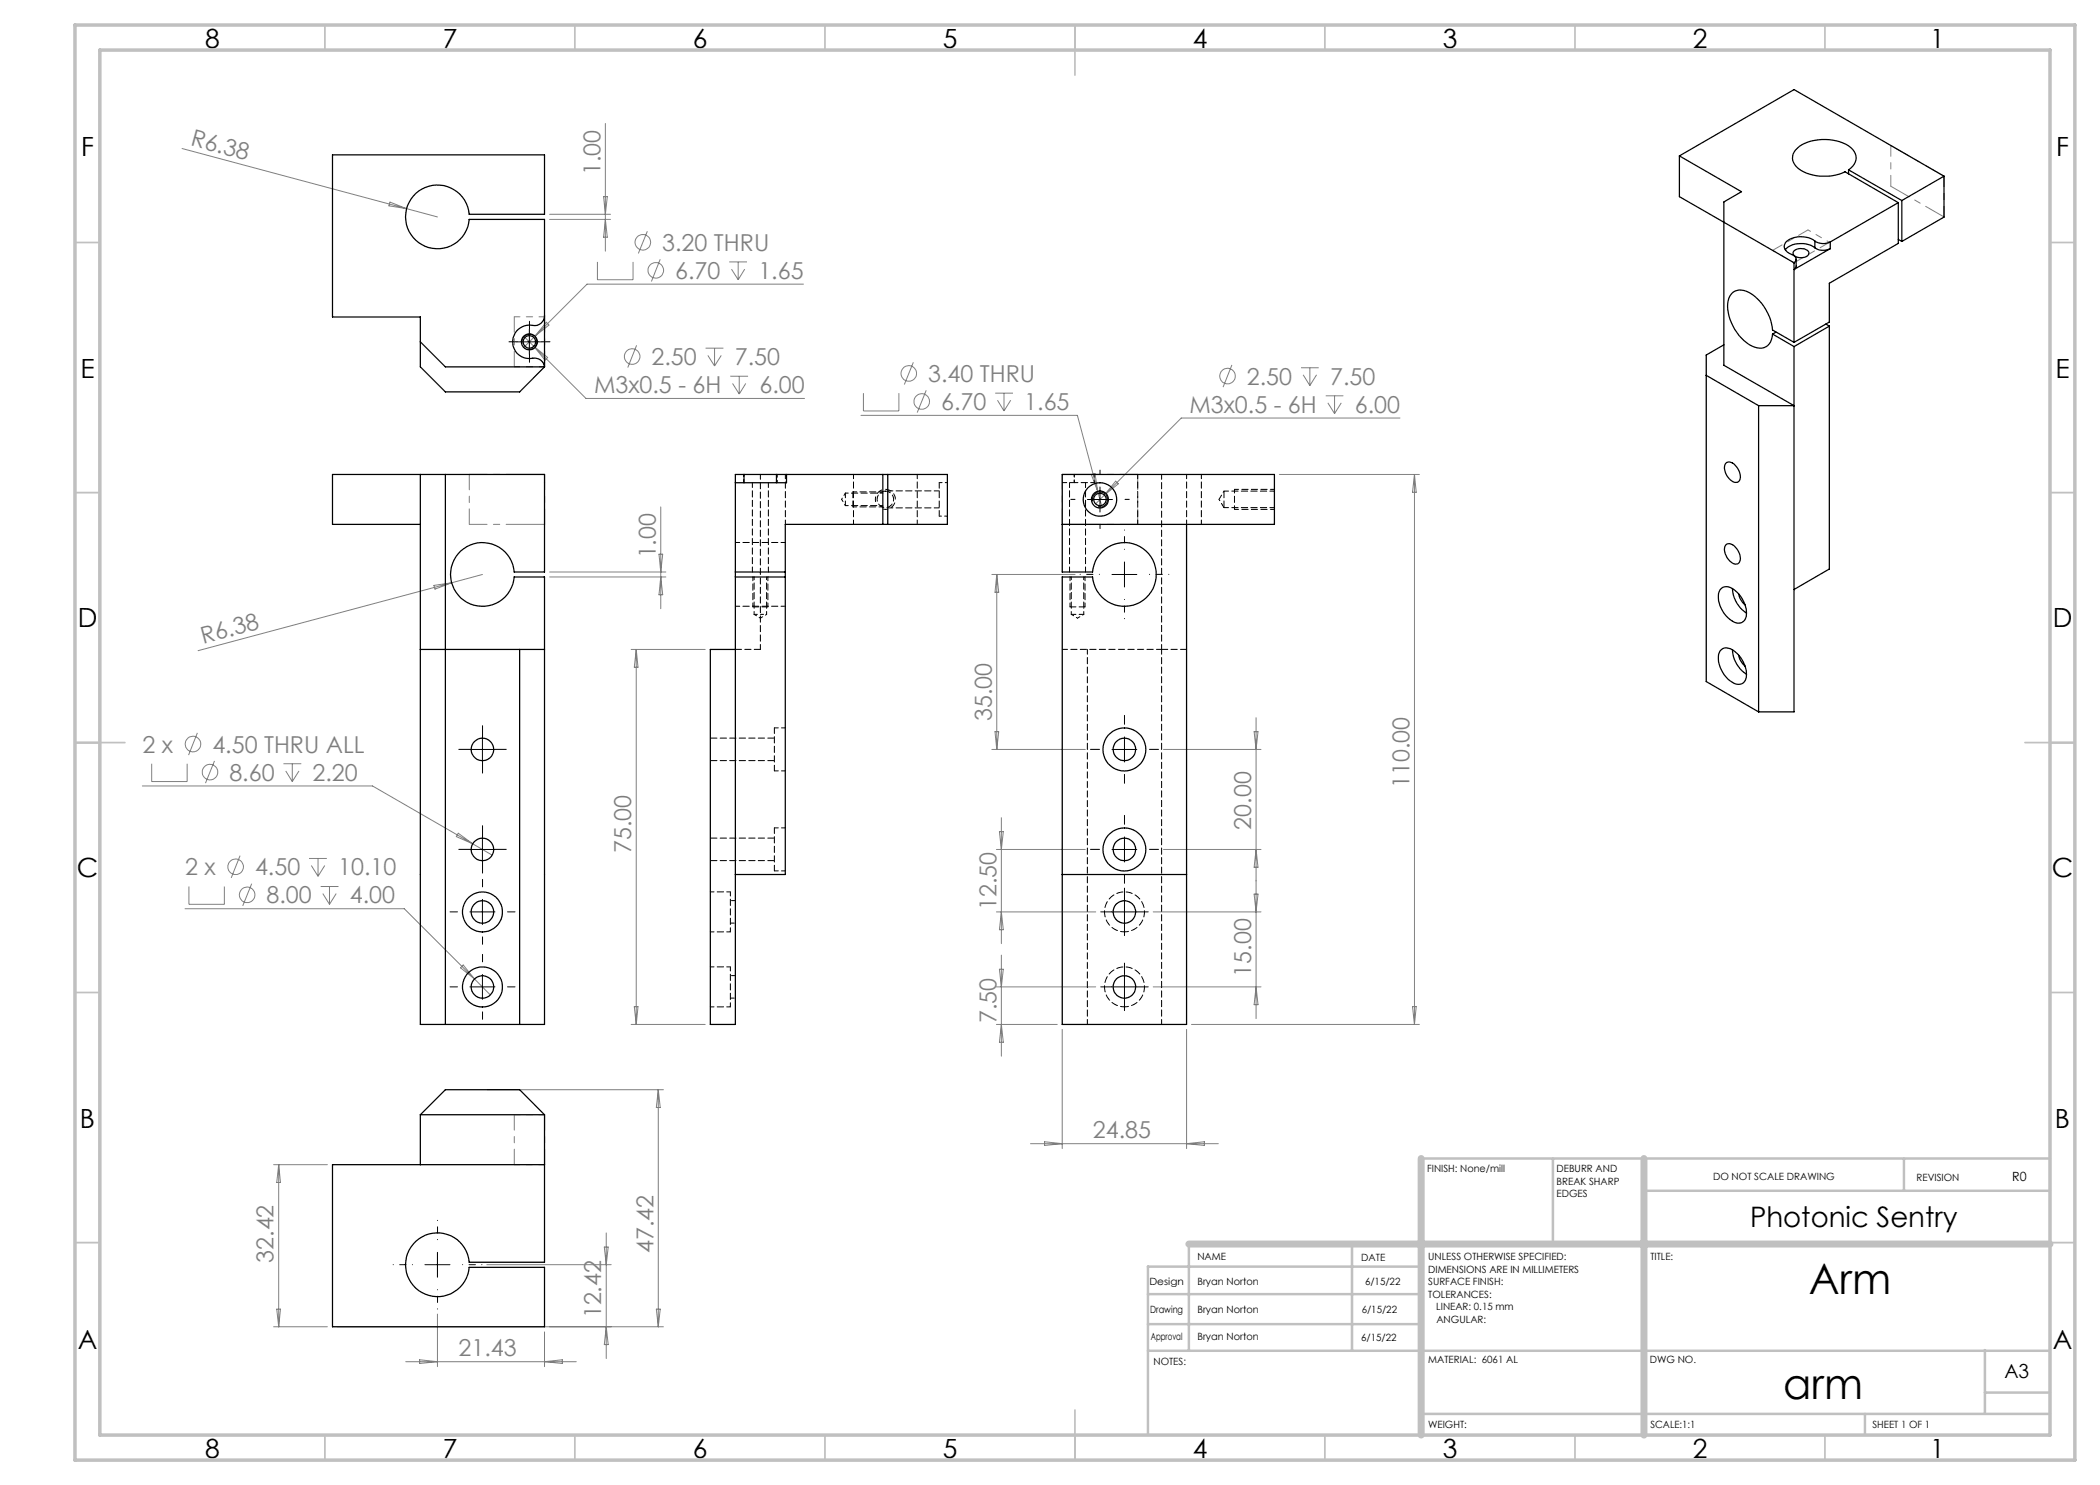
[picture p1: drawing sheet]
<svg xmlns="http://www.w3.org/2000/svg" width="420mm" height="297mm" viewBox="0 0 420 297" stroke-linecap="round" stroke-linejoin="round" font-family="sans-serif">
<g fill="none" stroke="#808080" stroke-width=".2">
<path d="M36.4 29.7l44.9 12M120.7 39.3h.8l-.4 3.6zM121.1 24.7v25.5M78 40.4l3.3 1.3-3.5-.5zM81.3 41.7l6.2 1.7M109.9 42.9h12.2M109.9 43.9h12.2M119.5 52.4v3.5h7.1v-3.5M121.1 43.9l.4 3.5h-.8zM129.5 46.2l-1.8 4.5M132 51.9l-1.7 4.4M145.8 52.4h3.6"/>
<path d="M146.3 53.8l1.3 2.1M147.6 52.4v3.5M148.9 53.8l-1.3 2.1M160.7 56.8h-43.3l-12.7 12.7M105 67.5l12.2 12.2h43.7M106.8 69.2l2.7 2.3-.5 .5zM109.3 64.4l.5 .6-2.8 2.2zM127.3 69.1l-1.7 4.4M141.1 69.6h3.6M141.6 71.1l1.3 2.1M142.9 69.6v3.6M144.3 71.1l-1.4 2.1"/>
<path d="M146 75.2h3.6M146.5 76.7l1.3 2.1M147.8 75.2v3.6M149.2 76.7l-1.4 2.1M172.7 78.6v3.6h7.1v-3.6M182.7 72.5l-1.8 4.4M185.2 78.1l-1.8 4.4M199 78.6h3.6M200.8 78.6v3.6M246.4 73l-1.8 4.4M260.2 73.6h3.5M260.6 75l1.4 2.1"/>
<path d="M262 73.6v3.5M263.3 75l-1.3 2.1M265.1 79.2h3.6M266.9 79.2v3.5M172.2 83.1h43.3l4 15.1M199.5 80l1.3 2.2M202.1 80l-1.3 2.2M218.3 94.9l.7-.2 .5 3.5zM219.5 98.2l.9 3.3M223.1 96.2l.6 .6-2.8 2.2zM255.9 94.9h28M265.6 80.6l1.3 2.1"/>
<path d="M268.3 80.6l-1.4 2.1M280 83.6h-43.7l-17.2 17.2M282.9 94.9v110M282.9 94.9l.3 3.6h-.7zM86.8 117.1l3.5-.5-3.3 1.2zM90.3 116.6l-50.7 13.5M96.5 114.9l-6.2 1.7M109.9 115.4h23.3M109.9 114.4h23.3M131.8 110.8h.7l-.3 3.6zM132.2 101.4v20.3M132.2 115.4l.3 3.6h-.7z"/>
<path d="M198.4 114.9h16.6M199.4 114.9v35M199.4 114.9l.3 3.6h-.7zM126.2 129.9h14.8M127.2 129.9v75M127.2 129.9l.4 3.6h-.7zM28.5 157.2h46l20 11.6M30.3 152.7v3.6h7.1v-3.6M39.5 146.6l-1.8 4.4M42.9 152.2l-1.8 4.4M56.7 152.7h3.6M57.1 154.2l1.4 2.1"/>
<path d="M58.5 152.7v3.6M59.8 154.2l-1.3 2.1M198.4 149.9h18.7M199 146.3h.7l-.3 3.6zM232.7 149.9h19.5M250.8 146.3h.8l-.4 3.6zM251.2 143.5v60.2M37.8 177.3v3.6h7.1v-3.6M48 171.1l-1.8 4.5M50.3 176.7l-1.8 4.5M61.8 171.7h3.6M62.3 173.1l1.3 2.2"/>
<path d="M63.6 171.7v3.6M64.1 177.3h3.6M64.6 178.7l1.3 2.2M64.9 173.1l-1.3 2.2M65.9 177.3v3.6M67.2 178.7l-1.3 2.2M91.7 166.6l2.8 2.2-3.2-1.5zM94.5 168.8l3.9 2.2M199.3 169.9h17.8M199.9 166.3h.8l-.4 3.6zM200.3 163.5v25.2M232.7 169.9h19.5"/>
<path d="M250.8 178.8h.8l-.4 3.6zM251.2 169.9l.4 3.6h-.8zM37 181.7h43.9l14 14.1M92.6 193l2.3 2.8-2.8-2.2zM94.9 195.8l3.2 3.2M199.3 182.4h19.8M199.3 197.4h19.8M199.9 193.8h.8l-.4 3.6zM200.3 191v20.2M200.3 182.4l.4 3.5h-.8zM230.6 197.4h21.6M230.6 182.4h21.6"/>
<path d="M251.2 197.4l.4 3.5h-.8zM97.5 217.9h35.2M126.2 204.9h14.8M126.9 201.3h.7l-.4 3.6zM131.7 217.9v47.5M131.7 217.9l.3 3.6h-.7zM199.3 204.9h12.2M200.3 204.9l.4 3.6h-.8zM212.4 205.9v23.8M237.3 205.9v23.8M238.3 204.9h45.6M282.5 201.3h.7l-.3 3.6z"/>
<path d="M54.7 232.9h10.8M55.7 232.9v32.5M55.7 232.9l.4 3.6h-.7zM206.1 228.7h37.6M208.9 228.3l3.5 .4-3.5 .4zM237.3 228.7l3.6-.4v.8zM97.4 252.9h24.8M120.9 249.4h.7l-.4 3.5zM121.2 246.6v25.1M54.7 265.4h10.8M55.4 261.8h.7l-.4 3.6zM67.5 265.4h65.2"/>
<path d="M81.1 272.3h34.2M83.9 272l3.6 .3-3.6 .4zM87.5 262.8v10.5M108.9 266.4v6.9M108.9 272.3l3.6-.3v.7zM121.2 265.4l.4 3.5h-.7zM131.3 261.8h.7l-.3 3.6z"/>
<circle cx="128.6" cy="48.5" r="1.55"/>
<circle cx="131.2" cy="54.1" r="1.55"/>
<circle cx="126.4" cy="71.3" r="1.56"/>
<circle cx="181.7" cy="74.7" r="1.56"/>
<circle cx="245.5" cy="75.2" r="1.56"/>
<circle cx="184.4" cy="80.3" r="1.56"/>
<circle cx="38.6" cy="148.8" r="1.56"/>
<circle cx="42" cy="154.4" r="1.56"/>
<circle cx="47.1" cy="173.4" r="1.56"/>
<circle cx="49.4" cy="179" r="1.56"/>
</g>
<g fill="none" stroke="#000" stroke-width=".2">
<path d="M103.4 68.4h5M104.4 68.8a1.5 1.5 0 0 1 1.3-1.9 1.5 1.5 0 0 1 1.7 1.6 1.5 1.5 0 0 1-1.9 1.3M105.9 65.9v5M217.5 99.9h5M220 97.4v5M218.5 100.3a1.5 1.5 0 0 1 1.4-1.9 1.5 1.5 0 0 1 1.6 1.6 1.5 1.5 0 0 1-1.9 1.3M222.4 114.9h5M224.9 112.4v5M94 149.9h5M96.5 147.4v5M222.4 149.9h5M224.9 147.4v5"/>
<path d="M94 169.9h5M96.5 167.4v5M96.5 179.9v5M222.4 169.9h5M224.9 167.4v5M224.9 179.9v5M94 182.4h5M94 197.4h5M96.5 194.9v5M222.4 182.4h5M222.4 197.4h5M224.9 194.9v5"/>
<path d="M85 252.9h5M87.5 250.5v4.9"/>
</g>
<path d="M176.6 101.8a2 2 0 0 0 2.5-1.8 2 2 0 0 0-2.2-2.1 2 2 0 0 0-1.8 2.5" fill="none" stroke="#000" stroke-width=".2" stroke-dasharray="1.3 .6" stroke-dashoffset=".2" stroke-linecap="butt"/>
<g fill="none" stroke="#c0c0c0" stroke-width=".35">
<path d="M65 5v5M115 5v5M165 5v5M215 5v10M265 5v5M315 5v5M365 5v5M15 48.5h5M410 48.5h5M15 98.5h5M410 98.5h5M15 148.5h10"/>
<path d="M405 148.5h10M15 198.5h5M410 198.5h5M15 248.5h5M410 248.5h5M65 287v5M115 287v5M165 287v5M215 282v10M265 287v5M315 287v5M365 287v5"/>
</g>
<g fill="none" stroke="#c0c0c0" stroke-width=".5">
<path d="M284.2 231.7h125.8M310.6 231.8v17M328.8 238.2h81.2M380.8 231.8v6.4M229.6 258.8h55M237.8 248.8v21.4M270.4 248.8v21.4M284.2 253.3h-54.6v33.7M229.6 264.8h54.6M229.6 270.2h180.4M397 270v12.8M397 278.5h13"/>
<path d="M284.2 282.8h125.8M373 282.8v4.2"/>
</g>
<path d="M15 5h400v287h-400zM20 10h390v277h-390z" fill="none" stroke="#c0c0c0" stroke-width=".7"/>
<path d="M284.2 231.7v55.3M328.8 231.7v55.3M237.8 248.8h172.2" fill="none" stroke="#c0c0c0" stroke-width="1.4"/>
<path d="M108.9 94.9h-15M212.5 94.9h15M108.9 104.9h-15M212.5 104.9h15" fill="none" stroke="#808080" stroke-width=".2" stroke-dasharray="15.2 1.3 1.3 1.3" stroke-dashoffset="7.5"/>
<path d="M102.9 63.4v10M108.9 63.4v10M93.9 104.9v-10M108.9 104.9v-10M212.5 104.9v-10M227.5 104.9v-10M102.9 232.9v-10M108.9 232.9v-10" fill="none" stroke="#808080" stroke-width=".2" stroke-dasharray="15.2 1.3 1.3 1.3" stroke-dashoffset="12.1"/>
<path d="M108.9 63.4h-6M108.9 73.4h-6M108.9 232.9h-6M108.9 222.9h-6" fill="none" stroke="#808080" stroke-width=".2" stroke-dasharray="15.2 1.3 1.3 1.3" stroke-dashoffset="14.1"/>
<path d="M358.8 52.5l-4.3-2.4M365.9 48.5l-4.3-2.5" fill="none" stroke="#808080" stroke-width=".2" stroke-dasharray="15.2 1.3 1.3 1.3" stroke-dashoffset="14.7"/>
<path d="M378.2 37.2v-8.1M361.6 46l-7.1 4.1M365.9 48.5l-7.1 4M388.8 43.4v-8.2" fill="none" stroke="#808080" stroke-width=".2" stroke-dasharray="15.2 1.3 1.3 1.3" stroke-dashoffset="13.1"/>
<path d="M388.8 35.2l-10.6-6.1M388.8 43.4l-10.6-6.2" fill="none" stroke="#808080" stroke-width=".2" stroke-dasharray="15.2 1.3 1.3 1.3" stroke-dashoffset="11"/>
<g fill="none" stroke="#000" stroke-width=".2" stroke-dasharray="15.2 1.3 1.3 1.3">
<path d="M103.4 68.4h-1.6M105.9 65.9v-1.6M105.9 70.9v1.6M108.4 68.4h1.6M215 99.9h-.8M220 94.9v-.9M225 99.9h.9M220 104.9v.8M94 149.9h-2.2M96.5 147.4v-2.3M96.5 152.4v2.2M99 149.9h2.3"/>
<path d="M219.9 149.9h-1.8M224.9 144.9v-1.8M224.9 154.9v1.8M229.9 149.9h1.8M94 169.9h-2.2M96.5 177.4v-1.5M96.5 167.4v-2.3M96.5 172.4v2.2M99 169.9h2.3M219.9 169.9h-1.8M224.9 179.9v-2.3M224.9 164.9v-1.8"/>
<path d="M224.9 174.9v1.8M229.9 169.9h1.8M91.5 182.4h-1.5M91.5 197.4h-1.5M96.5 187.4v1.5M96.5 192.4v-1.5M101.5 182.4h1.5M101.5 197.4h1.5M222.4 182.4h-2.3M222.4 197.4h-2.3M224.9 184.9v2.2M224.9 194.9v-2.3"/>
<path d="M224.9 199.9v2.2M227.4 182.4h2.2M227.4 197.4h2.2M96.5 202.4v1.5"/>
</g>
<path d="M219.9 114.9h-3.9M224.9 109.9v-3.9M224.9 119.9v3.8M229.9 114.9h3.9M82.5 252.9h-3.9M87.5 247.9v-3.8M87.5 257.9v3.9M92.5 252.9h3.9" fill="none" stroke="#000" stroke-width=".2" stroke-dasharray="15.2 1.3 1.3 1.3" stroke-dashoffset="15.2"/>
<g fill="none" stroke="#000" stroke-width=".2" stroke-dasharray="1.3 .6" stroke-dashoffset=".5">
<path d="M176.6 98.4h-6M214.9 96.5h4M246.9 97.9v4M150.6 115.4v6M153.6 115.4v6M176.6 101.4h-6M214 115.4v6M217 115.4v6M154.9 154.2h2.2M157.1 145.6h-2.2M146.1 178.4h-4M154.9 174.2h2.2"/>
<path d="M157.1 165.6h-2.2M142.1 186.4h4M146.1 193.4h-4M146.1 199.6h1M146.1 184.6h1M147.1 195.1h-1M147.1 180.1h-1M224.9 186.4a4 4 0 0 1-3.6-5.9 4 4 0 0 1 6.8-.5 4 4 0 0 1-2.6 6.3l-.6 .1M142.1 201.4h4M224.9 201.4a4 4 0 0 1-3.6-5.9 4 4 0 0 1 6.8-.5 4 4 0 0 1-2.6 6.3l-.6 .1"/>
</g>
<path d="M170.6 98.4v3M187.8 96.5v6.7M150.6 121.4h3M214 121.4h3M154.9 145.6v8.6M154.9 165.6v8.6" fill="none" stroke="#000" stroke-width=".2" stroke-dasharray="1.3 .6" stroke-dashoffset=".1"/>
<g fill="none" stroke="#000" stroke-width=".2" stroke-dasharray="1.3 .6" stroke-dashoffset=".4">
<path d="M157.1 94.9v10M170.7 94.9v10M212.5 96.5h2.4M227.5 94.9v10M237.3 94.9v10M254.9 97.9h-8M157.1 108.5h-10M183.4 104.9v-10M240.3 104.9v-10M254.9 101.9h-8M147.1 121.2h10M146.1 186.4v-8"/>
<path d="M146.1 201.4v-8"/>
</g>
<g fill="none" stroke="#000" stroke-width=".25">
<path d="M66.5 31h42.4v11.9h-15.1a6.4 6.4 0 0 0-9.7-5 6.4 6.4 0 0 0 0 10.9 6.4 6.4 0 0 0 9.7-4.9h15.1v29.5l-5 5h-14.8l-5-5v-10h-17.6zM335.9 31.2l12.4 7.1-3.5 2.1v32.7l14 8h-7.1M335.9 31.2l22.9-13.3 30 17.3M335.9 31.2v8.1l22.9 13.3M369.7 34a2.66 2.66 0 0 0 1.5-2.4 2.66 2.66 0 0 0-1.5-2.4 9.8 9.8 0 0 0-9.8 .1 2.59 2.59 0 0 0-.2 4.4 9.6 9.6 0 0 0 9.3 .7l10.7 6.1M369.7 34l10.7 6.1M369.7 34v.8M388.8 35.2l-8.4 4.9M388.8 35.2v8.2l-8.4 4.9M358.8 50.2a2.15 2.15 0 0 1 3 .3 1.39 1.39 0 0 1-1.9 1h-.3a.83 .83 0 0 1-.8-.4 .83 .83 0 0 1 0-.9zM358.8 52.6v15.9M363 48.2a3.1 3.1 0 0 0 3 .2"/>
<path d="M363 48.2a4.7 4.7 0 0 0-6 .4 1.63 1.63 0 0 0 1.4 2.3 .91 .91 0 0 1 .8 .7 .91 .91 0 0 1-.4 1M363 49.6a4.8 4.8 0 0 0-6 .3M363 49.6a3.1 3.1 0 0 0 3 .1M363 48.2v1.4M366 49.7l-7.2 4.2 .4-.6v-1.4M366 48.4v1.3M379.7 40.5l-13.7 7.9M379.7 40.5v8.2l-13.8 8v7.7l-7.1 4.1M379.7 47.9l.7 .4M380.4 40.1v8.2M84.1 68.4l5 5h19.8M108.9 63.1a2.09 2.09 0 0 1-2.9 1.9 3.4 3.4 0 0 0-3.4 3.9 3.4 3.4 0 0 0 4.3 2.7 2.02 2.02 0 0 1 2 1.8"/>
<path d="M341.2 75.1l10.5 6M344.8 69l-3.6 2v65.3l10.5 6.1M354.5 66.8a2.62 2.62 0 0 1-1.3 2.5 2.62 2.62 0 0 1-2.8-.1 9.5 9.5 0 0 1-4.7-9.1 2.48 2.48 0 0 1 3.6-1.8 9.7 9.7 0 0 1 5.2 7.7l4.3 2.5M354.5 66.8l4.3 2.5M355.2 66.4l-.7 .4M358.8 69.3v73.1h-7.1M365.2 64.8l.7 .4M365.9 65.2v48.6l-7.1 4.1M365.9 65.2l-7.1 4.1M84.1 94.9v110h24.8v-89.5h-6.1a6.4 6.4 0 0 1-9.7 4.9 6.4 6.4 0 0 1 0-10.8 6.4 6.4 0 0 1 9.7 4.9h6.1v-19.5h-42.4v10h17.6M89.1 94.9v110M148.8 94.9h-1.7v19.5"/>
<path d="M148.8 94.9h6.5M148.8 94.9v1.7M155.3 94.9h2M155.3 94.9v1.7M157.3 94.9h19.3M157.3 94.9v1.7h-10.2M176.6 94.9h1M176.6 94.9v10M177.6 94.9h11.9v10h-11.9M177.6 94.9v10M345.1 92.7a1.25 1.25 0 0 1 2 .4 2.61 2.61 0 0 1 .6 3.2l-.2 .1a2.45 2.45 0 0 1-2.4-2l-.2-.8zM351.7 81.1v61.3"/>
<path d="M147.1 114.4v1M147.1 115.4v89.5h-5v-75h5M147.1 115.4h10M147.1 114.4h10M157.1 114.4v1M157.1 115.4v59.5h-10M176.6 104.9h1M176.6 104.9h-19.5v9.5M212.4 104.9h42.5v-10h-42.5v19.5h6.1a6.4 6.4 0 0 1 9.7-4.9 6.4 6.4 0 0 1 0 10.8 6.4 6.4 0 0 1-9.7-4.9h-6.1v89.5h24.9v-100M344 117.9a1.91 1.91 0 0 1 2.9 .1 5.6 5.6 0 0 1 2.2 5.7 1.64 1.64 0 0 1-2.6 .5 5.7 5.7 0 0 1-2.6-5.9zM345.3 108.8a1.71 1.71 0 0 1 2.1 1 2.4 2.4 0 0 1 .3 2.8l-.2 .2a2.45 2.45 0 0 1-2.4-2l-.2-.8a1.27 1.27 0 0 1 .4-1.2zM346.5 117.7a6.1 6.1 0 0 0 2.8 4.9"/>
<path d="M347.7 118.8l.5 1.1 .8 1.1M84.1 129.9h24.8M103.9 129.9v75M344 130.2a1.91 1.91 0 0 1 2.9 0 5.6 5.6 0 0 1 2.2 5.8 1.66 1.66 0 0 1-2.6 .5 5.7 5.7 0 0 1-2.6-6zM346.5 130a6.1 6.1 0 0 0 2.8 4.9M347.7 131.1l.5 1.1 .8 1M212.4 174.9h24.9M84.1 223v9.9M84.1 223l5-5.1h14.8l5 5.1M84.1 223h24.8M108.9 223v29.4h-15.1a6.4 6.4 0 0 0-9.7-4.9 6.4 6.4 0 0 0 0 10.9 6.4 6.4 0 0 0 9.7-4.9h15.1v11.9h-42.4v-32.5h42.4"/>
<circle cx="105.9" cy="68.4" r="1.6"/>
<circle cx="105.9" cy="68.4" r="1.25"/>
<circle cx="220" cy="99.9" r="3.3"/>
<circle cx="220" cy="99.9" r="1.71"/>
<circle cx="220" cy="99.9" r="1.25"/>
<circle cx="96.5" cy="149.9" r="2.25"/>
<circle cx="224.9" cy="149.9" r="2.25"/>
<circle cx="224.9" cy="149.9" r="4.3"/>
<circle cx="96.5" cy="169.9" r="2.25"/>
<circle cx="224.9" cy="169.9" r="2.25"/>
<circle cx="224.9" cy="169.9" r="4.3"/>
<circle cx="96.5" cy="197.4" r="4"/>
<circle cx="96.5" cy="182.4" r="4"/>
<circle cx="96.5" cy="197.4" r="2.25"/>
<circle cx="96.5" cy="182.4" r="2.25"/>
<circle cx="224.9" cy="197.4" r="2.25"/>
<circle cx="224.9" cy="182.4" r="2.25"/>
</g>
<path d="M148.7 94.9v1.6M148.8 94.9v1.6M155.4 96.5v-1.6M189.5 96.5h-1.7M214.8 94.9v1.6M214.9 96.5v-1.6M218.9 96.5v-1.6M187.8 103.2h1.7" fill="none" stroke="#000" stroke-width=".2" stroke-dasharray="1.3 .6" stroke-dashoffset=".8"/>
<path d="M150.8 122.9h1.3M152.1 122.9h1.2" fill="none" stroke="#000" stroke-width=".2" stroke-dasharray="1.3 .6" stroke-dashoffset=".6"/>
<g fill="none" stroke="#000" stroke-width=".2" stroke-dasharray="1.3 .6" stroke-dashoffset=".3">
<path d="M150.5 96.5v17.9M169.1 98.6v2.5M187.8 98.2h-10.2M213.9 96.5v17.9M232.3 94.9v35M254.9 98.2h-10.1M153.7 114.4v-17.9M177.6 101.6h10.2M217.1 114.4v-17.9M244.8 101.5h10.1M152.1 129.9v-35M214.3 122.9h2.5"/>
<path d="M232.3 129.9v75M217.5 204.9v-75"/>
</g>
<path d="M147.1 129.9h5M232.3 129.9h5" fill="none" stroke="#000" stroke-width=".2" stroke-dasharray="1.3 .6"/>
<path d="M177.1 98.2a1.65 1.65 0 0 1 1.5 2.4 1.65 1.65 0 0 1-2.8 .3 1.65 1.65 0 0 1 .9-2.6l.4-.1M212.5 129.9h19.8" fill="none" stroke="#000" stroke-width=".2" stroke-dasharray="1.3 .6" stroke-dashoffset=".2"/>
<path d="M168.3 99.9l.8 1.2M169.1 98.6l-.8 1.3M176.6 98.6h-7.5M150.8 115.4v7.5M169.1 101.1h7.5M214.3 115.4v7.5M150.8 122.9l1.3 .7M152.1 123.6l1.2-.7M153.3 122.9v-7.5M214.3 122.9l1.2 .7M215.5 123.6l1.3-.7M216.8 122.9v-7.5" fill="none" stroke="#000" stroke-width=".2" stroke-dasharray="1.3 .6" stroke-dashoffset=".7"/>
<path d="M244.8 98.2v3.3M142.1 152.1h12.8M154.9 147.6h-12.8M142.1 172.1h12.8M154.9 167.6h-12.8" fill="none" stroke="#000" stroke-width=".2" stroke-dasharray="1.3 .6" stroke-dashoffset="-.1"/>
<path d="M243.8 99.9l1 1.6M244.8 98.2l-1 1.7" fill="none" stroke="#000" stroke-width=".2" stroke-dasharray="1.3 .6" stroke-dashoffset="1"/>
<g font-size="8.5">
<text x="361.7" y="258.8">Arm</text>
<text x="356.6" y="279.7">arm</text>
</g>
<text font-size="5.6" x="350" y="245.3">Photonic Sentry</text>
<g font-size="5.3">
<text x="41" y="9.5">8</text>
<text x="88.5" y="9.5">7</text>
<text x="138.5" y="9.5">6</text>
<text x="188.5" y="9.5">5</text>
<text x="238.5" y="9.5">4</text>
<text x="288.5" y="9.5">3</text>
<text x="338.5" y="9.5">2</text>
<text x="386" y="9.5">1</text>
<text x="16.2" y="31.3">F</text>
<text x="411.2" y="31.3">F</text>
<text x="16.1" y="75.5">E</text>
<text x="411.1" y="75.5">E</text>
<text x="15.5" y="125.5">D</text>
<text x="410.5" y="125.5">D</text>
<text x="15.4" y="175.5">C</text>
<text x="410.4" y="175.5">C</text>
<text x="16" y="225.5">B</text>
<text x="411" y="225.5">B</text>
<text x="15.5" y="269.8">A</text>
<text x="410.5" y="269.8">A</text>
<text x="41" y="291.5">8</text>
<text x="88.5" y="291.5">7</text>
<text x="138.5" y="291.5">6</text>
<text x="188.5" y="291.5">5</text>
<text x="238.5" y="291.5">4</text>
<text x="288.5" y="291.5">3</text>
<text x="338.5" y="291.5">2</text>
<text x="386" y="291.5">1</text>
</g>
<g font-size="4.7" fill="#808080">
<text x="37.9" y="29" transform="rotate(15 37.9 29)">R6.38</text>
<text x="120.1" y="35" transform="rotate(-90 120.1 35)">1.00</text>
<text x="132.4" y="50.1">3.20 THRU</text>
<text x="135" y="55.8">6.70</text>
<text x="151.7" y="55.8">1.65</text>
<text x="130.3" y="73">2.50</text>
<text x="146.9" y="73">7.50</text>
<text x="185.6" y="76.4">3.40 THRU</text>
<text x="249.4" y="76.9">2.50</text>
<text x="266" y="76.9">7.50</text>
<text x="118.8" y="78.6">M3x0.5 - 6H</text>
<text x="151.9" y="78.6">6.00</text>
<text x="188.2" y="82">6.70</text>
<text x="204.9" y="82">1.65</text>
<text x="237.9" y="82.5">M3x0.5 - 6H</text>
<text x="271" y="82.5">6.00</text>
<text x="131.2" y="111.7" transform="rotate(-90 131.2 111.7)">1.00</text>
<text x="40.6" y="128.8" transform="rotate(-15 40.6 128.8)">R6.38</text>
<text x="198.4" y="144.3" transform="rotate(-90 198.4 144.3)">35.00</text>
<text x="28.5" y="150.5">2 x</text>
<text x="42.5" y="150.5">4.50 THRU ALL</text>
<text x="45.9" y="156.1">8.60</text>
<text x="62.5" y="156.1">2.20</text>
<text x="281.9" y="157.6" transform="rotate(-90 281.9 157.6)">110.00</text>
<text x="250.2" y="165.9" transform="rotate(-90 250.2 165.9)">20.00</text>
<text x="126.2" y="170.6" transform="rotate(-90 126.2 170.6)">75.00</text>
<text x="37" y="175.1">2 x</text>
<text x="51" y="175.1">4.50</text>
<text x="67.6" y="175.1">10.10</text>
<text x="53.3" y="180.7">8.00</text>
<text x="70" y="180.7">4.00</text>
<text x="199.3" y="182.1" transform="rotate(-90 199.3 182.1)">12.50</text>
<text x="250.2" y="195.3" transform="rotate(-90 250.2 195.3)">15.00</text>
<text x="199.3" y="204.6" transform="rotate(-90 199.3 204.6)">7.50</text>
<text x="218.6" y="227.7">24.85</text>
<text x="130.7" y="250.7" transform="rotate(-90 130.7 250.7)">47.42</text>
<text x="54.7" y="252.6" transform="rotate(-90 54.7 252.6)">32.42</text>
<text x="120.2" y="263.7" transform="rotate(-90 120.2 263.7)">12.42</text>
<text x="91.7" y="271.3">21.43</text>
</g>
<text font-size="3.9" x="400.9" y="275.5">A3</text>
<text font-size="2.5" x="402.4" y="236.1">R0</text>
<g font-size="2">
<text x="285.5" y="234.5">FINISH: None/mill</text>
<text x="311.3" y="234.5">DEBURR AND</text>
<text x="311.3" y="237">BREAK SHARP</text>
<text x="311.3" y="239.5">EDGES</text>
<text x="342.6" y="236">DO NOT SCALE DRAWING</text>
<text x="383.3" y="236.2">REVISION</text>
<text x="330.1" y="251.9">TITLE:</text>
<text x="229.9" y="257.1">Design</text>
<text x="239.5" y="257.1">Bryan Norton</text>
<text x="239.5" y="252.1">NAME</text>
<text x="272.3" y="252.3">DATE</text>
<text x="273" y="257.1">6/15/22</text>
<text x="285.6" y="252.1">UNLESS OTHERWISE SPECIFIED:</text>
<text x="285.6" y="254.6">DIMENSIONS ARE IN MILLIMETERS</text>
<text x="285.6" y="257.1">SURFACE FINISH:</text>
<text x="230" y="262.6">Drawing</text>
<text x="239.5" y="262.6">Bryan Norton</text>
<text x="272.3" y="262.6">6/15/22</text>
<text x="285.6" y="259.6">TOLERANCES:</text>
<text x="287.3" y="262.1">LINEAR: 0.15 mm</text>
<text x="230.2" y="268">Approval</text>
<text x="239.5" y="268">Bryan Norton</text>
<text x="272.2" y="268.1">6/15/22</text>
<text x="287.3" y="264.6">ANGULAR:</text>
<text x="230.7" y="273">NOTES:</text>
<text x="285.6" y="272.5">MATERIAL: 6061 AL</text>
<text x="330" y="272.5">DWG NO.</text>
<text x="285.6" y="285.5">WEIGHT:</text>
<text x="330.1" y="285.6">SCALE:1:1</text>
<text x="374.5" y="285.6">SHEET 1 OF 1</text>
</g>
</svg>
